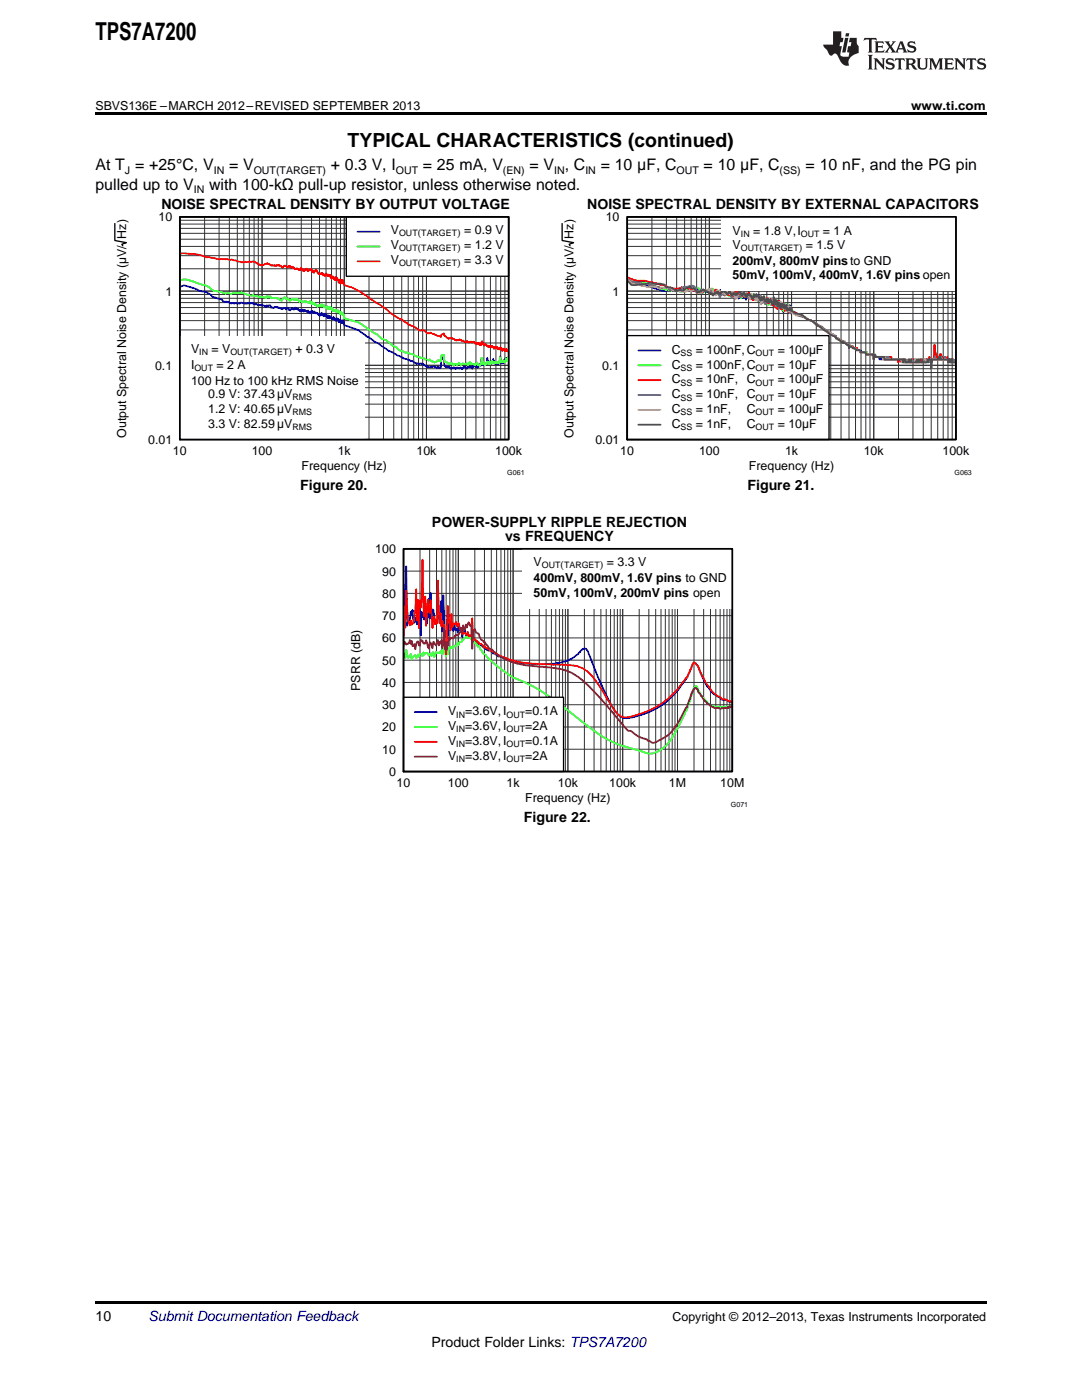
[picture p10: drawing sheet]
<svg xmlns="http://www.w3.org/2000/svg" width="216mm" height="279mm" viewBox="0 0 216 279" stroke-linecap="round" stroke-linejoin="round" font-family="sans-serif">
<path d="M19 259.7h177.8v.5h-177.8z" fill="#000"/>
<path d="M111.5 165.8h.3v.7h-.3z" fill="#fff"/>
<path d="M80.5 109.5h65.6v44.5h-65.6z" fill="none" stroke="#000" stroke-width=".26"/>
<g fill="none" stroke="#333" stroke-width=".2">
<path d="M80.5 109.5h65.6v44.5h-65.6zM80.5 118.4h65.6M80.5 114h65.6M83.8 109.5v44.5M85.7 109.5v44.5M87.1 109.5v44.5M88.2 109.5v44.5M89 109.5v44.5M89.8 109.5v44.5M90.4 109.5v44.5M90.9 109.5v44.5M91.5 109.5v44.5"/>
<path d="M94.7 109.5v44.5M96.7 109.5v44.5M98 109.5v44.5M99.1 109.5v44.5M100 109.5v44.5M100.7 109.5v44.5M101.3 109.5v44.5M101.9 109.5v44.5M102.4 109.5v44.5M105.7 109.5v44.5M107.6 109.5v44.5M109 109.5v44.5"/>
<path d="M110 109.5v44.5M110.9 109.5v44.5M111.6 109.5v44.5M112.3 109.5v44.5M112.8 109.5v44.5M113.3 109.5v44.5M116.6 109.5v44.5M118.5 109.5v44.5M119.9 109.5v44.5M121 109.5v44.5M121.8 109.5v44.5M122.6 109.5v44.5"/>
<path d="M123.2 109.5v44.5M123.8 109.5v44.5M124.3 109.5v44.5M127.5 109.5v44.5M129.5 109.5v44.5M130.8 109.5v44.5M131.9 109.5v44.5M132.8 109.5v44.5M133.5 109.5v44.5M134.1 109.5v44.5M134.7 109.5v44.5M135.2 109.5v44.5"/>
<path d="M138.5 109.5v44.5M140.4 109.5v44.5M141.8 109.5v44.5M142.8 109.5v44.5M143.7 109.5v44.5M144.4 109.5v44.5M145.1 109.5v44.5M145.6 109.5v44.5M80.5 136.2h65.6M80.5 131.8h65.6M80.5 127.3h65.6M80.5 122.9h65.6"/>
<path d="M80.5 149.5h65.6M80.5 145.1h65.6M80.5 140.6h65.6"/>
</g>
<path d="M80.5 116.6l.2 7.6 .4-11.2 .1 11.9 .2-.9 .4-.2 .2-1.7 .1 .7 .2-1.1 .2 2.5 .2 .1 .2-.3 .1-.9 .2 1.5 .2-2.2 .2 2 .2-3 .1 5.4 .2-4.7 .2 1 .2-.5 .2 1.1 .1-3.8 .2 3.5 .2 1 .4-4.9 .1 3.9 .2-5.1 .2 5.2 .2-1.9 .2 .1 .3 2.8 .4-1.1 .2-4 .2 3.9 .1 1.1 .4-4.5 .2 6.1 .2-7.2 .5 12 .5-6.6 .2 .9 .2-.7h.2l.3 1.5 .2-1 .2 .8 .4-.2 .1 .7 .2-1.6 .4 1.4 .2-.7 .1 1.8 .2-.9h.2l.2-.5 .2 1.3 .3-.5 .8 1 .1-.7 .2 .9 .4 .4 .2-.3 .1 .5 .2-.1 .2 .4 .7 .2a2.44 2.44 0 0 0 1.5 1h.1l.6 .7 .2-.2 .5 .4a.54 .54 0 0 0 .7 .3l.7 .4 3.7 1 3.6 .2 2.3-.1 1.3-.2a7.4 7.4 0 0 0 4.9-2.8l.3-.1a.69 .69 0 0 1 .7 .6l2.9 7.1a19.6 19.6 0 0 0 3.4 5.8 4.4 4.4 0 0 0 3.8-.1l2.4-.8 2.3-1.3 1.7-1.4 1.4-1.5a15.2 15.2 0 0 0 3.1-5.4l.1-.1a.72 .72 0 0 1 .8 .5l1.4 3.3 .6 .9 .1 .1a3.8 3.8 0 0 0 2.4 2.1 .71 .71 0 0 0 1.1 .4l.7 .5h.5l.2 .1" fill="none" stroke="#00f" stroke-width=".35"/>
<path d="M80.5 130.8l.2-.4 .2 .9 .2-1.6 .3 1.6 .6-.8 .1 1.1 .2-.4 .6-.5 .1 .6 .4-.7 .2 .4 .2-.5h.1l.4 .5 .2-.8 .2 .4 .1-.3h.4l.4 .6 .1-.5h.2l.2 .5 .2-.7h.2l.2 .9 .3-1.1 .2 .3 .4 .1 .1-.3 .2 .1 .2-.4 .2 .8 .3-1.1 .4 1.5 .2-4 .2 3.6 .1-1.2h.2l.2-.3 .2 .3 .2-.2 .1 .2 .2-.5 .2-.1 .2 .2 .3-.7 .2 .4 .2-.6 .4 .1 .1-.6 .2 .1 .4-.5 .2 .1 .2-.6 .3 .6 .2-.2 .2 .3 .2-.1 .1 1.1 .2-.8 .4 .7 .3 .1 .2 .6 .2-.2 .9 1.6 .5 .3 .2 .4 1.6 1.5 1.8 1.3a26.4 26.4 0 0 0 5.6 3l4 2.5 7.8 6 2.7 1.8 2.9 1.4 3.9 1.2a4.3 4.3 0 0 0 3.5 .3 7.8 7.8 0 0 0 3.9-4.1l.2-.3a49.3 49.3 0 0 0 3.6-8.7l.4-.1 .2 .4a7.3 7.3 0 0 0 2.9 3.6l.7 .3 .2-.1a.47 .47 0 0 1 .7 .1l.2-.1h.7l.5-.2 1.1 .2" fill="none" stroke="#0f0" stroke-width=".35"/>
<path d="M80.5 127l.2-6 .2 4.3 .2-7.5 .3 6.1 .4 .9 .2-1 .1 .9 .4-.4 .4-2.3 .1-4.4 .2 6.2 .2-4.1 .2 5.6 .2-5.4 .1 1.3 .2-1.9 .2-7.6 .2 9.6 .2 1.7 .1-4 .2 5.9 .4-5.3 .2 2.3 .1 .4 .2-2.5 .4 5.5 .2-2.1 .2-.1 .1 1.5 .2-.9 .2 .7 .2-8.6 .3 8.6 .2-2 .2 2.7 .2-1.2 .2 1.2 .1-.4 .4 5.9 .2-1.6 .2-8.1 .5 4.9 .2-3.3 .2 2.7 .1-.8 .2 .2 .4-.5 .2 .9 .3-.7 .7 2.3 .2-.4 .2 .2 .2-.1 .4 .4 .1-.6 .2 .9 .2-.2 .2 .2 .2-.1 .1-3.5 .2 4.4 .2-.4 .4 .5h.1l.2 .4 .2-.1 .2 .3h.3l.4 .3 .2 .5 .2-.4 .1 .4h.2l.7 .4 .2 .3 1.3 .5 .2 .3 2.1 .8 2.7 .7 3.3 .2 5.4 .2a6.4 6.4 0 0 1 6.1 3.5l1.5 2.3a14.4 14.4 0 0 0 3.2 4.4 5.2 5.2 0 0 0 3.6-.3l2.9-1.2 2.9-1.9a20.1 20.1 0 0 0 4.3-5.3l.9-2 .6 .5a1.64 1.64 0 0 1 .7 1.4 14.7 14.7 0 0 0 2.9 4.4l.5 .4 .6 .2a.99 .99 0 0 0 1.1 .5l1.4 .6" fill="none" stroke="#f00" stroke-width=".35"/>
<path d="M80.5 129l.2-.9 .4 .5 .5-.3 .2-.6 .2 .8 .1-.6 .2 1.1 .4-.5 .2 1.1 .3-1.5 .2-.1 .2 .8 .2 .1 .1-1.2 .4 .2 .2 .5h.3l.2-.6 .6 1.6 .1-1.2h.2l.4 1.2 .2-1.3 .5 .7 .4-1.1 .2 1.1 .1-.7 .2 .4 .2-.7 .2 1.5 .3-3.7 .2 3.9 .2 .1 .2-1.4 .2 .7 .1-1.7 .2 .5 .2-.4 .2 .1 .2-.1 .1 .1a1.11 1.11 0 0 1 1.1-.8l.6-1.3 .1 .9 .2-1.4 .2 1.1 .4-1.3 .2 .6 .3-1 .4 .8 .2-.2 .1 4.7 .2-3.5 .4-.4 .2 .6 .5 .2 .2 .6a1.18 1.18 0 0 0 .7 .9l.2 .3h.2l.7 1.1 .5 .5 .2-.2 1.3 1.3 .5 .1 .7 .5 1.8 .8 2.9 .5 6.2 .7a11.9 11.9 0 0 1 6.6 4.2l2.6 2.8 3.4 4.1a2.39 2.39 0 0 0 1.8 1.3 5.9 5.9 0 0 0 3.1 1.6l.1 .3h.4a1.22 1.22 0 0 0 1.8 0 8.8 8.8 0 0 0 4.7-5.1l.9-1.6 1.1-3 .5-.8h.2l.4 .3 .2 .6 .7 .8a3.9 3.9 0 0 0 1.4 1.6 1.81 1.81 0 0 0 1.8 .7l.6 .1 1.2-.2 .2 .1 .2-.2 .2 .1 .1-.2 .4 .1" fill="none" stroke="#8b2500" stroke-width=".35"/>
<path d="M80.5 139.2h31.9v14.8h-31.9z" fill="#fff"/>
<path d="M80.5 139.2h31.9v14.8h-31.9z" fill="none" stroke="#000" stroke-width=".26"/>
<path d="M82.7 142.1h4.5" fill="none" stroke="#00f" stroke-width=".35"/>
<path d="M82.7 145.1h4.5" fill="none" stroke="#0f0" stroke-width=".35"/>
<path d="M82.7 148h4.5" fill="none" stroke="#f00" stroke-width=".35"/>
<path d="M82.7 151h4.5" fill="none" stroke="#8b2500" stroke-width=".35"/>
<path d="M104.3 109.5h41.8v11.9h-41.8z" fill="#fff"/>
<path d="M80.5 109.5h65.6v44.5h-65.6z" fill="none" stroke="#000" stroke-width=".35"/>
<g fill="#fff">
<path d="M66.9 99.6h.3v.7h-.3z"/>
<path d="M156.1 99.6h.4v.7h-.4z"/>
</g>
<path d="M22.9 44.6v3.4l2.3 .4-.9 .3 .2 .4M35.9 43.3h65.6v44.4h-65.6z" fill="none" stroke="#000" stroke-width=".26"/>
<g fill="none" stroke="#333" stroke-width=".2">
<path d="M35.9 43.3h65.6v44.4h-65.6zM35.9 59.5h65.6M35.9 58.8h65.6M35.9 58.1h65.6M35.9 53.6h65.6M35.9 51h65.6M35.9 49.2h65.6M35.9 47.7h65.6M35.9 46.6h65.6M35.9 45.6h65.6M35.9 44.7h65.6M35.9 44h65.6"/>
<path d="M40.8 43.3v44.4M43.7 43.3v44.4M45.8 43.3v44.4M47.4 43.3v44.4M48.7 43.3v44.4M49.8 43.3v44.4M50.7 43.3v44.4M51.5 43.3v44.4M52.3 43.3v44.4M57.2 43.3v44.4M60.1 43.3v44.4M62.2 43.3v44.4"/>
<path d="M63.8 43.3v44.4M65.1 43.3v44.4M66.2 43.3v44.4M67.1 43.3v44.4M67.9 43.3v44.4M68.7 43.3v44.4M73.6 43.3v44.4M76.5 43.3v44.4M78.6 43.3v44.4M80.2 43.3v44.4M81.5 43.3v44.4M82.6 43.3v44.4"/>
<path d="M83.5 43.3v44.4M84.3 43.3v44.4M85.1 43.3v44.4M90 43.3v44.4M92.9 43.3v44.4M95 43.3v44.4M96.6 43.3v44.4M97.9 43.3v44.4M99 43.3v44.4M99.9 43.3v44.4M100.7 43.3v44.4M35.9 78.8h65.6"/>
<path d="M35.9 77.4h65.6M35.9 76.2h65.6M35.9 75.2h65.6M35.9 74.3h65.6M35.9 73.6h65.6M35.9 72.9h65.6M35.9 68.4h65.6M35.9 65.8h65.6M35.9 64h65.6M35.9 62.6h65.6M35.9 61.4h65.6M35.9 60.4h65.6"/>
<path d="M35.9 83.3h65.6M35.9 80.7h65.6"/>
</g>
<path d="M35.9 57.3l.8-.4 1.4 .5 1.7 .7 1.4 .2 .8 .5 .4 .4 1.8 .6a.8 .8 0 0 0 1.1 .4l.4 .1a.63 .63 0 0 0 .8 .2l.2 .1 .2-.1 .9 .1 .3-.2 .6 .2 1.5-.1 1.6 .4h.7l.6 .4 .1-.4 .2 .2 .5-.2 .1 .5h.6a.33 .33 0 0 1 .6-.1h.1l.1 .1 .2-.1 .3 .3 .1-.2 .2 .3 .5-.3 .4 .4 .1-.3 .4-.1 .1 .5 .1-.1 .1 .2 .4-.5a.31 .31 0 0 0 .3 .2 .31 .31 0 0 0 .3-.3l.8 .6v-.2l.2 .3v-.2l.2 .2 .2-.3 .3 .4 .2-.2v.1l.1-.2 .3 .3 .3-.2 .3 .5v-.1l.1 .1 .2-.4 .2 .2v-.2l.1 .1 .1 .2 .1-.1 .1 .1v-.2l.3 .4 .1-.2 .3 .1 .1 .3 .1-.2 .2 .4 .1-.3 .1 .2 .2-.5 .4 .7 .2-.5 .2 .5 .1-.4 .2 .7 .1-.5 .3 .7 .1-.5 .1 .3 .1-.1v.1l.1-.2 .1 .5 .1-.2 .1 .2 .2-.4 .4 .7 .1-.4 .2 .2v-.2l.3 .7 .1-.5 .1 .4 .1-.4 .3 .7 .1-.4 .1 .3v-.5l.3 1 2.9 1 3.2 2.3 .7 .4a21.6 21.6 0 0 0 6 3.3l.2-.1 .3 .3 .2-.1 .9 .6a1.94 1.94 0 0 1 2 .6l.8 .1a1.13 1.13 0 0 1 1.3 0h.3l.4 .1 .1-.1 .1-1.7 .4-.4 .3 1.9 .3 .2 .3-.2 .6 .5 .2-.2 .1 .1 .2-.2 .1 .3 .1-.2 .3 .3 .3-.4a.35 .35 0 0 0 .5 .1h.2l.2 .3 .3-.5 .1 .1 .1-.1 .1 .1 .1-.1 .1 .3 .1-.1 .1 .2 .1-.3 .2-.1 .1 .1 .1-.2 .2 .2v-.2l.3 .5 .1-.5 .2 .1v-.2l.1 .1 .1-.2 .2 .3 .1-.2 .2 .3 .1-.2 .3 .1 .1-.5 .2 .3 .1-.1 .1-1.2 .2-.2v1.4l.1-.1 .1 .1 .2-.5 .2 .4 .1-.3v.2l.1-.1 .1-1.1 .1 .7h.2v.3l.2-.3 .2 .5 .2-.4 .2 .1 .1-.7 .1 .8 .2-.3 .1 .4 .2-.2 .2 .3 .2-.4 .2 .3 .2-1.5 .1 1.2 .2 .1 .1-.4 .1 .5 .1-.5 .1 .4 .1-.6 .1 .2 .1-.3 .1 .2 .1-.2v.1v-.4l.2 .7 .2-.5v.3l.1-.7" fill="none" stroke="#00f" stroke-width=".35"/>
<path d="M35.9 55.9a4.5 4.5 0 0 1 3.4 .6l1 .3a3 3 0 0 1 2.1 1.1l1.8 .4 .8 .3 .7-.1a.55 .55 0 0 0 .8 0h1.1a1.29 1.29 0 0 1 1.3 .2l1 .3 .6-.1 1.2 .3h.3l.9 .2 .2-.1v.2l.2-.4 .2 .2 .5-.1 .2 .3 .8-.1 .6 .2 .6 .4 .2-.4 .3-.3 .3 .3h.1a.65 .65 0 0 1 .7 .4l.4-.3 .3-.1 .4 .3 .4-.2 .4 .5 .3-.2 .3 .3 .6-.2 .1 .2 .1-.2 .5 .4 .2-.4 .1 .2 .1-.2 .1 .5 .1-.2 .1 .3v-.3l.2 .2 .2-.1 .3 .4 .1-.1 .2 .4 .3-.3 .3 .2 .2-.4 .2 .5v-.4l.2 .4 .1-.3 .6 .6 .1-.3 .2 .4 .1-.4v.2l.1-.1v.3l.2-.3 .1 .3 .1-.2 .1 .5 .1-.4 .1 .5 .3-.1 .1 .2 .1-.2 .2 .1v-.2l.2 .6 .2-.5 .2 .5 .1-.2v.2v-.1l.1 .4 .1-.4v.4l.1-.4 .2 .5 .1-.2 .1 .3 .1-.1 .1 .7 .8 .3a9.5 9.5 0 0 1 4.5 2.2l1.2 .7 1 .9a5.4 5.4 0 0 1 2.3 1.5l.4 .1a2.26 2.26 0 0 0 1.5 .9l.5 .3 .3-.1 1.2 .4 .9 .6h.6l.3 .2 .3-.1 .3 .3h.3l.4 .3 .3-.3 .2 .4h.4l.3 .3 .1-.2 .2 .1 .4-.4 .1 .1 .2-.1 .3 .3 .1-1.3 .5-.1 .1 1.4 .6 .1 .4 .4 .2-.2 .2 .2 .1-.2 .2 .4 .1-.2 .1 .1 .2-.2 .3 .1 .1 .2 .4-.5 .2 .4 .1-.1 .1 .2 .4-.4 .5 .2 .2-.2 .2 .3v-.1l.1 .1 .3-.5 .3 .4 .1-.2 .5 .3 .3-.2 .1 .2 .2-.5 .1 .5 .3-.1 .1 .4 .3-.6 .1-1.1 .2 1.3 .2-.4 .3 .6 .1-.4 .2 .2 .1-.5h.1l.2 .5 .1-.5 .3 .5 .1-.6 .1 .3 .1-.3 .2 .4 .1-.3 .3 .4 .1-.4v.2l.2-.2 .1 .3v-.3l.2 .2v-.2l.2 .2v-.2l.1 .2 .1-1.1 .1 .9 .1-.2 .1 .2 .1-.2 .2 .3 .1-.3v.2l.2-.2 .1 .3 .1-.6 .1 .3 .2-.5 .1 .6 .2-.9" fill="none" stroke="#0f0" stroke-width=".35"/>
<path d="M35.9 50.6a11 11 0 0 1 5.3 .8l3.3 .3a10.9 10.9 0 0 1 3.8 .7l1.1-.1a2.64 2.64 0 0 1 2.4 .5l.2 .1h.5l.3-.2a1.08 1.08 0 0 1 1.3 .3l.6-.1 .2 .2 .4-.2a.69 .69 0 0 1 .9 .4l.3 .1 .2-.4 .5 .4 .4-.3h.3l.1 .3 .6-.1 .4 .4 .3-.2 .5 .4 .3-.4 .4 .6 .3-.1 .3-.4 .1 .2v-.2l.2 .4v-.1l.1 .2 .1-.2h.2l.3-.2 .2 .6 .1-.2v.2l.1-.3 .1 .4 .2-.4h.3v-.1l.4 .7 .1-.2 .2 .3 .3-.2 .1 .2 .1-.2 .2 .4h.2l.1 .1 .2-.4 .4 .5 .2-.3 .2 .4 .1-.3 .2 .1 .1 .7 .2-.6 .3 .7 .1-.3 .1 .4 .1-.6 .1 .5 .1-.4 .1 .4h.2l.1 .6 .2-.6 .1 .8 .1-.4 .1 .3 .1-.6 .1 .3v-.3v.3l.1-.3 .3 1a17.2 17.2 0 0 1 6.1 3.4l2 1.2a13.6 13.6 0 0 0 3.6 2.5l1.3 .8 .8 .3 1.3 .9 .6-.1 1 .7a1.28 1.28 0 0 1 1.2 .1l1.4 .6v-.5l.6-.3 .2 .6 .1-.1 .6 .6 .6-.2 .5 .3a.42 .42 0 0 0 .7 .1l.1 .1 .4-.2 .3 .3h.4a.44 .44 0 0 0 .8 .1l.2 .2 .5-.1 .1 .2 .1-.2 .1 .2 .2-.1 .1-.1 .3 .4 .5-.2 .2 .4 .1-.3 .2 .4 .3-.8 .1 .5h.2l.1 .3 .4-.2 .3 .4 .1 .1v-.2l.2 .3 .1-.3 .1 .3 .1-.3 .2 .2 .1-.2 .2 .3 .1-.1 .1 .4 .1-.4 .2 .3 .2-.3 .2 .4h.2l.1 .2 .2-.5 .2 .4 .1-.3 .1 .6 .1-.4 .2 .2v-.2l.2 .5 .2-.3v.2l.1-.4 .1 .4h.1v-.2l.1 .3 .1-.2 .1 .4" fill="none" stroke="#f00" stroke-width=".35"/>
<path d="M69.1 43.3h32.4v11.8h-32.4z" fill="#fff"/>
<path d="M69.1 43.3h32.4v11.8h-32.4z" fill="none" stroke="#000" stroke-width=".26"/>
<path d="M71.3 46.2h4.5" fill="none" stroke="#00f" stroke-width=".35"/>
<path d="M71.3 49.2h4.5" fill="none" stroke="#0f0" stroke-width=".35"/>
<path d="M71.3 52.2h4.5" fill="none" stroke="#f00" stroke-width=".35"/>
<path d="M35.9 67h36.8v20.7h-36.8z" fill="#fff"/>
<path d="M35.9 43.3h65.6v44.4h-65.6z" fill="none" stroke="#000" stroke-width=".35"/>
<path d="M112.2 44.6v3.4l2.3 .4-.9 .3 .1 .4M125.1 43.3h65.6v44.4h-65.6z" fill="none" stroke="#000" stroke-width=".26"/>
<g fill="none" stroke="#333" stroke-width=".2">
<path d="M125.1 43.3h65.6v44.4h-65.6zM125.1 59.5h65.6M125.1 58.8h65.6M125.1 58.1h65.6M125.1 53.6h65.6M125.1 51h65.6M125.1 49.2h65.6M125.1 47.7h65.6M125.1 46.6h65.6M125.1 45.6h65.6M125.1 44.7h65.6M125.1 44h65.6"/>
<path d="M130.1 43.3v44.4M133 43.3v44.4M135 43.3v44.4M136.6 43.3v44.4M137.9 43.3v44.4M139 43.3v44.4M140 43.3v44.4M140.8 43.3v44.4M141.5 43.3v44.4M146.5 43.3v44.4M149.4 43.3v44.4M151.4 43.3v44.4"/>
<path d="M153 43.3v44.4M154.3 43.3v44.4M155.4 43.3v44.4M156.4 43.3v44.4M157.2 43.3v44.4M157.9 43.3v44.4M162.9 43.3v44.4M165.8 43.3v44.4M167.8 43.3v44.4M169.4 43.3v44.4M170.7 43.3v44.4M171.8 43.3v44.4"/>
<path d="M172.8 43.3v44.4M173.6 43.3v44.4M174.3 43.3v44.4M179.3 43.3v44.4M182.2 43.3v44.4M184.2 43.3v44.4M185.8 43.3v44.4M187.1 43.3v44.4M188.2 43.3v44.4M189.2 43.3v44.4M190 43.3v44.4M125.1 78.8h65.6"/>
<path d="M125.1 77.4h65.6M125.1 76.2h65.6M125.1 75.2h65.6M125.1 74.3h65.6M125.1 73.6h65.6M125.1 72.9h65.6M125.1 68.4h65.6M125.1 65.8h65.6M125.1 64h65.6M125.1 62.6h65.6M125.1 61.4h65.6M125.1 60.4h65.6"/>
<path d="M125.1 83.3h65.6M125.1 80.7h65.6"/>
</g>
<path d="M125.1 55.7l.9 .8h1.4l1.2 .3 1 .5h.4l.5 .2 1.1 .3a1.85 1.85 0 0 0 1.9 0l.3 .2 .5-.1 .4 .3 .3-.4 .2 .2a1.11 1.11 0 0 0 1.4-.2l.3-.1 .2 .2 .3-.2h1l.4-.2 .5 .3h.3l.1 .3 .4 .3 .2-.2 .1 .2 .3-.2 .1-.2 .6 .5 .1-.2v.3l.2-.5 .1 .1 .1-.1 .3 .1 .1-.1 .3 .5h.2l.1-.2h.4l.5-.6 .8 1.2 .2-.3 .1 .2 .2-.4 .1 .3 .1-.2 .2 .2 .2-.3 .2 .3 .2-.6 .4 .9 .4-.7 .4 1.2 .5-.5 .1 .4 .2-.3 .1 .3 .2-.7 .1-.1v.2l.1-.2 .2 1.2 .4-1.1 .3 .4 .3-.5 .3 .9 .3-1 .1 .8 .2-.4 .3 .7 .2-.4 .1 .3v-.2l.1 .4 .3-.7 .2 1 .1-.6 .1 .4 .1-.2v.3l.1-.3 .1 .4 .1-.2 .1 .3v-.3l.1 .3 .1-.3 .1 .4 .1-.4 .2 .8v-.3l.1 .3 .3-.8v.3l.2-.4 .2 1.1 .2-.9 .1 .6 .2-.6 .1 .3v-.3l.1 .6 .2-.6 .1 1 .1-.5 .1 .4 .1-.4 .2 .7 .2-.9v.3l.1-.3 .1 1.3 .1-.7 .1 .6 .1-.6 .1 1.4 .2-1 .1 .3 .1-.4v.5l.1-.6 .2 .7v-.6l.2 .2v-.3l.3 1.3 .1-1.5 .1 1.4 .1-.4 .1 .7v-.5v.2v-.1l.9 .6 1.4 .4 1.7 .8 .9 .8 1.6 .8 1.3 1.2a2.39 2.39 0 0 1 1.6 1h.2l.3 .3h.4l.8 .7h.4v.7l.1-.4h.4l.3 .4h.4l.2 .4h.9l.2 .4h.8l.1 .4h1.4l.1 1 .2-.5h.9l.1 .5 .1-.5 .1 .5h.2l.1-.5 .2 .5 .2-.5v.5l.1-.5v.5h3.7v.6h1.7v-.6v.6l.1-.6v.6h1.7v-.6l.1 .6h.4v-.6l.1 .6h.5v-.6h.2l.1 .6v-.6l.1 .6v-.6l.1 .6v-.6h.5v1.9v-1.9h1.6v-.5h.2l.1 .5h2v.6h.1v-.6v.6l.1-.6v.6v-.6v.6v-.6l.1 .6h.2l.1-.6v.6h.4v.6" fill="none" stroke="#00f" stroke-width=".35"/>
<path d="M125.1 55.5l.9 .7 .7-.1 1.9 .2 1 .5 2 .6 .4 .3h.6l.3 .2 .3-.1 .8 .2 .3-.2 .4 .2 .3-.2 .2 .2h.4v.2l.8-.2 .1 .2 .1-.4 .3 .2v-.2l.8 .2 .1-.3h.3l.3-.2 .1 .2a.66 .66 0 0 1 1.1-.1l.1 .4h.2a.44 .44 0 0 0 .4 .4 .44 .44 0 0 0 .4-.3l.7-.1 .1-.2v.8l.1-.8 .3-.2 .3 .3 .1-.2 .3 .7 .2 .1 .1-.1h.1l.3 .3 .2-.3 .2 .2 .2-.3 .5 .1 .2 .4 .1-.1 .2 .1 .2-.2 .4 .5 .3-.3 .3-.4 .1 .2 .1-.2 .1 .5 .1-.3 .3 .6v.1l.1-.4 .3 .6 .4-.8 .3 .8 .2-.4v.2l.3-.4 .2 .2 .2-.1v.3l.1-.5 .2 .2 .1-.4 .4 1.1 .4-.8 .1 .5 .2-.6v.3l.1-.4 .1 .8 .1-.3 .1 .3 .1-.4 .2 .5 .2-.3 .2 .3 .1-.5 .1-.1v.1l.1-.1 .2 1 .1-.2 .1 .3 .1-.6v.4l.1-.1 .1 .4 .2-.6h.1l.1 .3v-.3l.1 .4 .1-.5v.8v-.8v.4l.1-.4 .3 1.4 .2-1.3 .1 .3 .1-.3 .1 .9 .1-.4 .1 .4 .2-.6v.4v-.2l.2 .4 .1-.6 .1 1.4 .2-1.1 .1 .7 .1-.5 .2 .9 .1-1 .1 .8 .1-.5v.4l.1-.3v.3l.1-.3v.5l.2-.3v.5l.2-.4v.2v-.1l.1 1.1 .2-1.2 .1 .9 .2-1.2 .3 1.1v-.5v.5l.1-.5v.3v-.6l.1 .7 .1-.3 .1 1 .1-1.2 .1 1 .1-.5 .1 .7v-.7v.1a4.8 4.8 0 0 0 2.3 1.2l.6 .5 1.1 .5 1.4 1 1.1 .6 .4 .5h.3l1.2 .7v.2h.5a.98 .98 0 0 0 .7 .8l.3 .3h.4v.3h.4l.4 .4h.4v.7l.1-.4h.7v.4h.4l.2 .4h.8v.4h1.4v.4h1.3v1l.2-.5h2l.2 .5h3.1l.1 .6v-.6h.4l.1 .6v-.6v.6v-.6l.2 .6h2.9l.1-.6h.3v.6h.1v-.6l.2 .6v-.6v.6v-.6h.3v.6h.4v-.6h.1v.6v-.6h.8v1.9v-1.9h1.7v-1h.1l.1 1h1.5v.6v-.6v.6v-.6h.3v.6v-.6h.3v.6v-.6v.6h.2v-.6v.6h.7v.6" fill="none" stroke="#0f0" stroke-width=".35"/>
<path d="M125.1 55.3a5.6 5.6 0 0 0 3.5 .7l2.3 .5 .7 .3 1 .1 .9 .5h.5l.7 .2v.1l1.3-.2v-.2l.4 .2 .1-.1 .1 .4 .3-.5 .3 .3 .2-.1 .4 .3h.6v.2l.4-.2 .1 .3 1 .1 .2 .2 .2-.3 .1 .1 .9-.3 .2 .1v.6l.1-.5 .2 .3 .1-.2 .4 .4 .6-.8 .4 .3 .3 .6 .2-.3 .1 .2 .2-.2v.2l.1-.3 .5-.1 .1-.1 .5 .8 .1-.2 .3 .2 .1-.3 .3 .6 .1-.4 .1 .3 .2-.1 .3-.9 .2 .3 .1-.2 .2 .4 .1-.2 .1 .2 .1 .2 .2-.2 .1 .3 .1-.2 .5 .5 .1-.4 .1 .5 .1-.3 .2 .1 .1-.6v.4l.1-.2v.1v-.1l.1 .1 .2-.4 .3 1v-.3l.4 .8 .1-.3v.2l.3-1 .3 .7 .1-.4 .3 .8 .3-.8 .1 .5v-.3l.2 .2v-.3l.3 .9 .1-.9 .4 1.1 .2-.8 .1 .8v-.3l.2 .5 .2-.7 .1 .7 .4-.8v.3v-.2l.1 .3 .1-.2 .1 1.1 .2-1.2 .3 1.5 .1-.2v.3l.1-.8 .2 1.1 .1-.6v.2l.3-1.3 .1 1.1 .2-.7v.1l.2 1.3 .1-1 .2 .5 .1-.8 .2 1.6 .1-.8 .1 .4v-.4v.3l.2-.6 .1 .8 .1-.6v.2l.1-.1v.9l.2-.8v.4l.1-.4 .1 .7v-.4l.1 .4 .1-.6v.6l4 1.9 3.8 2.8h.6v.2l.5 .3v.2h.5l.2 .3h.3l.8 .6h.4v.4h.4v.7l.1-.4h.7l.3 .4h.6v.4h.5v.4h1.2l.2 .4h1l.3 .5v.5l.2-.5h1.8l.1 .5v-.5l.1 .5h.8v-.5h.5l.2 .5h1.2v.6l.2-.6h.4l.1 .6v-.6l.1 .6v-.6h.2v.6l.1-.6 .1 .6h1.6v-.6h.2v.6h.1v-.6h.4v.6h.8v-.6h.2v.6h.5v-.6l.1 .6h.4v-.6l.1 .6v-.6v.6l.1-.6 .1 .6v-.6h.4v-.5h.1v.5h.3v1.9v-1.9h.5l.2-2.9 .1 1.5 .2 .9h.3v.5l.1-.5h.3v-.5l.1 .5v-.5l.1 .5 .1-.5v.5v-.5l.1 1h.2v-.5v.5h.9v-.5v.5h.5v.6h.1v-.6h.2v.6v-.6v.6l.2-.6 .1 .6v-.6v.6h.6v.6" fill="none" stroke="#f00" stroke-width=".35"/>
<path d="M125.1 55.6l.9 .6 1.4 .4 2.6 .3 .5 .3 1.5 .3 .6-.1a.89 .89 0 0 1 1.2 .6l.2-.3 .3 .3h1.3l.4-.2v-.4l.5-.2 .1 .6 .3-.6v.1h.5l.1-.3h.6v.1h.4l.9 1.1 .5-.2 .1-.2 .2 .2 .3-.2 .2 .2v.2h.2l.1-.1 .1 .1 .1-.4 .2 .3 .1-.3v.8l.2-.8 .2 .2 .2 .3v-.2l.3 .6 .5-.5 .1 .5 .2-.2 .2 .3 .1 .6 .6-.8 .1 .2 .1-.2 .4 .3 .1-.3h.3l.1-.2 .1 .1 .2-.2 .1 .2 .1-.2 .2 .9 .1 .1v-.2l.1 .4 .3-1.5 .5 1.5 .2-.5 .1 .4v-.2l.1 .2v-.2l.1 .2 .3-.5 .1 .4 .4-1 .3 .8 .1-.5v.4l.2-.2 .1 .6 .1-.5 .1 .2 .1-.3 .3 .8 .2-.8v.3l.1-.4 .2 .7v-.4l.2 .5 .2-.4 .2 .8 .3-.9 .2 1 .2-.5 .1 .5 .3-1.2 .2 1.8 .2-.2v-1l.1 .5 .1-.3 .1 .5v-.4l.2 .9 .1-.2v.3l.3-.9v.5l.2-.8v.3l.2-.2 .1 .5 .1-.3 .2 .5 .3-.8 .1 1.2 .1-.6 .1 .5 .2-.5 .3 1.1 .2-1.3 .1 1.1 .1-.3v.3l.1-.2v.8l.1-.9 .2 .7v-.5l.1 .5 .2-.9v.9l.2-.6v.7l.3-1v1l.1 .1v-.5l.1 .7 .2-.6v.5l.1-.6v.4v-.6l.3 1 .1-.4 .1 .3 .1-.5 .1 1.3 .1-1.2 .1 .7v-.2l.9 .8h.7l1.9 1.1 1.4 .7 1.3 .7 1.6 1.3 .6 .3v.2h.5v.3l.3 .2h.2l.2 .3 .7 .3h.4v.3h.4l.4 .4v.7l.1-.4h.4l.3 .4h.4l.2 .4h.8v.4h1.1l.1 .4h1.5v1l.2-1v.5h2.2v.5h.1l.1-.5h.3v.5h.1v-.5h.1v.5h2.5l.1 .6h.2v-.6h.5v.6h1.2v-.6v.6l.1-.6h.2v.6h2.1v-.6v.6v-.6h.2v.6h.4l.1-.6h.2l.1 .6v-.6h.5v1.9v-1.9h.7v-.5v.5h.8v-.5l.1 .5v-.5v.5v-.5l.1 .5v-.5l.1 .5 .1-.5h.2v.5v-.5v.5h.6l.1-.5v.5v-.5v.5h.9v.6v-.6h.1v.6h.2v-.6v.6v-.6v.6l.1-.6h.2v.6h.2v-.6v.6h.4v.6" fill="none" stroke="#9400d3" stroke-width=".35"/>
<path d="M125.1 55.7l.9 .8 .7 .2h.7l.6 .4 .6-.1 .5 .3 .9-.2 .9 .2 .7 .3 .4-.3 .6 .2v-.2l.3 .1a1.26 1.26 0 0 1 1.4 .6l.4-.1 .3 .3 .2-.2 .8 .1 .4 .2v-.1h.1l.1-.4 .3 .5v-.2h.3l.3-.3h.2l.1 .4 .6-.4 .5 .6 .3 .2 .1-.3a.81 .81 0 0 0 1.2-.4l.3 .1 .1-.2 .2 .2 .1-.2h.3v.8l.1-.8 .5-.3 .2 1 .2-.1 .3 .6 .2-.3 .1-.9 .1 .2h.4l.3 .6v-.2l.2-.1 .1 .2 .2-.2v.3l.3 .2 .4-.6 .3 .4 .1-.1 .2 .2 .4-.7 .2 .2 .4 1.5 .2-.4 .1 .2 .1-.1 .2-.6 .4-.6 .1 .5 .1-.3 .1 .2 .1 .4v-.5l.4 .6 .1-.3 .2 .1 .1-.2 .1 .3 .1 .1v-.2l.1 .2 .2-.4v.2v-.1l.3 1 .1-1.2 .3 1.1 .2-.7v-.2l.1 .2 .1-.4 .3 1.4 .2-.3 .1 .2 .2-.8 .3 .4 .1-.3 .2 1.6 .2-1.2 .1 .4 .1-.7v.4l.2-.3v.5l.1-.5v.3l.1-.3 .2 .6 .1-.3v.6v-.6l.1 .5 .2-.7 .1 .5 .1-.3 .1 .3 .1 .9 .2-.9v.5l.1-.1 .1-.7 .2 .7 .2-.7 .2 1.4 .1-1.3 .1 .7v-.3l.1 .4v-.4l.2 .8 .2-.8v.6v-.3l.1 .3 .1-.4v.2l.1-.4 .1 .9 .2-.7 .1 1 .1-.3v.3l.1-.4v.3l.1-.4v.3v-.3l.2 .2v-.4l.1 .9v-.1v.2l.1-.5 .2 1 .2-.9 .1 1 .2-1.1 .1 1 .2-.9 .1 1 .9 .7 1.4 .1 1.2 .7 .5 .2 1.4 .8 1.8 1.5h.3l.9 .5v.2l.5 .3 .5 .5h.5l1.2 1h.4v.7l.1-.7 .4 .3h.3v.4h.6l.3 .4h.5v.4h1.2l.2 .4a.94 .94 0 0 1 1.3 1l.2-.5h1.6l.1 .5 .1-.5h.1l.1 .5v-.5l.2 .5h3.1l.1 .6 .1-.6 .1 .6h.8v-.6v.6l.1-.6h.4v.6h.2l.1-.6v.6h.8l.1-.6v.6h1.5v-.6l.1 .6v-.6h.6l.1 .6v-.6l.1 .6v-.6v.6v-.6h.8v1.9v-1.9h1.6l.1-.5h.1l.1 .5h1.6v.6v-.6h.3v.6l.1-.6v.6h.1v-.6v.6h.9v.6" fill="none" stroke="#ffd700" stroke-width=".35"/>
<path d="M125.1 55.9l.9 1h.7l2.4-.3a2.05 2.05 0 0 1 1.8 .1 2.56 2.56 0 0 1 1.7 .1l.3 .5 .9 .1 1.2 .7 .6-.2v-.2l.8 .3v-.2h.1l.6-.4h.4l.2-.2 .1 .3h.6l.3 .2 .4 .7 .8-.4 .1 .2 .3-.5 .2 .3 .2-.1 .2 .3h.3l.2 .1 .1 .3 .2-.2 .2 .2h.2l.1 .3 .1 .1 .2-.4h.1l.2-.2 .1 .2 .2-.4h.1l.1 .4h.5l.3-.5 .1 .2 .3-.2 .5 .6 .6-.5 .5 .8 .2-.5 .2 .3 .1-.2 .2 .2h.1l.1-.2 .2 .2v-.4l.1 .1 .1-.3v.2h.1l.1-.2 .5 .7 .3-.5 .1 .2v-.2l.3 .9 .3-.4v.2l.1-.5v.3l.1-.3 .2 .3 .1-.1 .4 .5v-.2l.2 .6 .2-.9 .1 .4 .1-.3 .1 .3 .3-.5 .1 .4v-.2l.1 .3 .1-.2 .2 .5v-.3l.2 .7 .3-.6v.6l.1-.2 .1 .2 .2-.8 .2 1 .1-.2 .1 .2 .1-.3 .1 .2v-.3l.1 .6 .2-.7 .1 .7 .1-.3 .1 .2v-.4l.1 .2 .1-.2 .3 .9 .3-1.4 .2 1.6 .1-1 .3 .8v-.8l.2 1.3 .2-.8 .1 .4v-.3l.1 .7v-.3l.1 .6 .1-.8 .2 .6 .1-.6 .1 .7 .1-.6 .2 .6v-.5l.1 .6v-.1l.1 .1v-.4l.1 .4 .1-.6 .1 .9v-.2l.1 .2v-.2l.1 .3 .1-.3v.2v-.2l.1 .2 .1-.2 .1 .2v-.3l.2 .4 .1-.5v.7l.9 .5 1.4 .4 .6 .5 1.6 .8 3.3 2.5 1.1 .5v.2l.7 .3 .3 .3h.4v.3h.4l.4 .4h.4v.7l.1-.4h.4l.3 .4h.4l.2 .4h.8l.1 .4h1l.1 .4h1.4l.1 1 .2-.5h.1v-.5l.2 .5h1.6l.1 .5h3.6l.1 .6h.2v-.6h.3v.6h.5l.1-.6h.1l.1 .6v-.6l.1 .6h.1v-.6l.1 .6h1.1v-.6v.6l.1-.6v.6h.2v-.6l.1 .6v-.6l.2 .6h.5l.1-.6v.6h1l.1-.6v.6l.1-.6h.5v1.9v-1.9l.2 .6v-.6h1.3v-.5l.1 .5h.1l.1-.5h.1v.5h1.5v.6v-.6v.6h.1v-.6l.1 .6v-.6v.6l.1-.6h.1v.6h.2v-.6v.6v-.6l.1 .6v-.6v.6h.8v.6" fill="none" stroke="#4d4d4d" stroke-width=".35"/>
<path d="M125.1 67h40.3v20.7h-40.3z" fill="#fff"/>
<path d="M125.1 67h40.3v20.7h-40.3z" fill="none" stroke="#000" stroke-width=".26"/>
<path d="M127.4 69.9h4.4" fill="none" stroke="#00f" stroke-width=".35"/>
<path d="M127.4 72.9h4.4" fill="none" stroke="#0f0" stroke-width=".35"/>
<path d="M127.4 75.9h4.4" fill="none" stroke="#f00" stroke-width=".35"/>
<path d="M127.4 78.8h4.4" fill="none" stroke="#9400d3" stroke-width=".35"/>
<path d="M127.4 81.8h4.4" fill="none" stroke="#ffd700" stroke-width=".35"/>
<path d="M127.4 84.8h4.4" fill="none" stroke="#4d4d4d" stroke-width=".35"/>
<path d="M144 43.3h46.7v14.8h-46.7z" fill="#fff"/>
<path d="M125.1 43.3h65.6v44.4h-65.6z" fill="none" stroke="#000" stroke-width=".35"/>
<path d="M19 22.5h177.8v.5h-177.8z" fill="#000"/>
<g fill="#231f20">
<path d="M172.5 7.6l-.1 .5 .4-.2h.6v.1v2.1l-.2 .4h.9l-.2-.4v-2.1l.1-.1h.5l.5 .2-.2-.5zM174.5 8.3l.2 .3v1.5l-.2 .4h1.8l.2-.6a1.04 1.04 0 0 1-1.3 .2v-.7h.6l.3 .2v-.6l-.3 .2h-.6v-.6l.8-.1 .4 .3-.2-.5zM176.5 8.3l.9 1.1-.9 1.1h.8l-.2-.2 .4-.7 .5 .7-.2 .2h1.5l-.2-.2 .2-.4h.9l.1 .4-.2 .2h1l-.3-.3-.7-1.9h-.5l-.9 2-.8-1 .9-1h-.8l.1 .3-.4 .5-.3-.6 .1-.2zM179.7 8.6l.4 1h-.7zM181.3 8.4a.63 .63 0 0 0-.2 .7 .63 .63 0 0 0 .6 .4l.6 .2 .1 .2a.75 .75 0 0 1-.7 .4 .75 .75 0 0 1-.6-.5l.1 .7 .1-.1a1.11 1.11 0 0 0 1.5-.6 1.13 1.13 0 0 0-1.2-.8l-.1-.4a1.04 1.04 0 0 1 1.2 .2l-.2-.5-.2 .1-.4-.2zM173.2 10.9l.2 .4v2.2l-.2 .4h1l-.3-.4v-2.2l.3-.4zM174.3 11.6l.3 .4v1.5l-.3 .4h.8l-.2-.4v-1.3l1.5 1.7v-1.9l.2-.4h-.7l.2 .4v.9l-1.1-1.3zM177 11.8a.62 .62 0 0 0-.2 .7 .62 .62 0 0 0 .6 .4l.6 .1 .1 .3a.76 .76 0 0 1-.7 .3 .76 .76 0 0 1-.7-.4l.2 .7 .1-.1a1.11 1.11 0 0 0 1.5-.6 1.13 1.13 0 0 0-1.2-.8l-.1-.4a1.04 1.04 0 0 1 1.2 .2l-.2-.6-.2 .1-.5-.1zM178.7 11.6l-.2 .6a.61 .61 0 0 1 .8-.3v1.6l-.2 .4h.9l-.2-.4v-1.6a.63 .63 0 0 1 .7 .3l-.1-.6zM180.6 11.6l.3 .4v1.5l-.3 .4h1l-.2-.2-.1-.8 .6 .2a.76 .76 0 0 0 1.2 .7l-1-1a.58 .58 0 0 0 .6-.5 .58 .58 0 0 0-.5-.6zM181.4 11.9h.1a.45 .45 0 0 1 .5 .1 .45 .45 0 0 1 .1 .5l-.8 .2zM182.9 11.6l.2 .2a2.17 2.17 0 0 0 .3 1.9 .99 .99 0 0 0 1.6-.6v-1.1l.2-.4h-.7l.2 .2a1.92 1.92 0 0 1-.2 1.8 .6 .6 0 0 1-.9-.5v-1.1l.2-.4zM185.4 11.6l.2 .4v1.5l-.2 .4h.7l-.2-.4v-1.4l.8 1.8 .8-1.8v1.4l-.2 .4h.9l-.2-.4v-1.5l.2-.4h-.8l-.6 1.5-.6-1.5zM188.4 11.6l.2 .4v1.5l-.2 .4h1.8l.1-.6a1.04 1.04 0 0 1-1.2 .1v-.6h.5l.4 .2v-.6l-.4 .2h-.5v-.7h.8l.3 .3-.1-.6zM190.5 11.6l.2 .4v1.5l-.2 .4h.7l-.2-.4v-1.3l1.5 1.7v-1.9l.2-.4h-.7l.2 .4v.9l-1.1-1.3zM192.9 11.6l-.1 .6a.61 .61 0 0 1 .7-.3l.1 1.6-.3 .4h1l-.3-.4 .1-1.6a.63 .63 0 0 1 .7 .3l-.1-.6zM195.2 11.8a.62 .62 0 0 0-.2 .7 .62 .62 0 0 0 .6 .4l.6 .1 .1 .3a.76 .76 0 0 1-.7 .3 .76 .76 0 0 1-.6-.4l.1 .7 .1-.1a1.11 1.11 0 0 0 1.6-.6 1.13 1.13 0 0 0-1.3-.8l-.1-.4a1.04 1.04 0 0 1 1.2 .2l-.1-.6-.2 .1-.5-.1z"/>
<path d="M166.2 6.3v2.6h-1.9v.4l.8 .9a.91 .91 0 0 0 1 .8 .56 .56 0 0 1 .5-.3 .56 .56 0 0 1 .5 .3l.4 .8a1.53 1.53 0 0 0 1.9 1.2 1.54 1.54 0 0 1 1-2.1l.9-.3v-1.4a1.52 1.52 0 0 1-.4-1.6h-1.3l-.2 .8h.5l-.2 .8h-.5l-.1 1v.2l.4 .1-.2 .8a1.93 1.93 0 0 1-1.6-.3l.3-1.8h-.5l.2-.8h.4l.2-.8h-.4v-1.3zM168.6 7.6l-.6 2.9h.7l.6-2.9zM168.8 6.6l-.1 .7h.6l.2-.7z"/>
</g>
<text font-size="4.9" x="19" y="7.9">TPS7A7200</text>
<text font-size="3.9" x="69.4" y="29.3">TYPICAL CHARACTERISTICS (continued)</text>
<g font-size="3.2">
<text x="19" y="34">At T = +25°C, V</text>
<text x="45.7" y="34">= V</text>
<text x="66" y="34">+ 0.3 V, I</text>
<text x="84.4" y="34">= 25 mA, V</text>
<text x="105.7" y="34">= V , C</text>
<text x="119.9" y="34">= 10 μF, C</text>
<text x="140.4" y="34">= 10 μF, C</text>
<text x="160.8" y="34">= 10 nF, and the PG pin</text>
<text x="19" y="37.9">pulled up to V</text>
<text x="41.7" y="37.9">with 100-kΩ pull-up resistor, unless otherwise noted.</text>
</g>
<g font-size="2.8">
<text x="32.2" y="41.6">NOISE SPECTRAL DENSITY BY OUTPUT VOLTAGE</text>
<text x="117.2" y="41.6">NOISE SPECTRAL DENSITY BY EXTERNAL CAPACITORS</text>
<text x="59.9" y="97.8">Figure 20.</text>
<text x="149.2" y="97.8">Figure 21.</text>
<text x="86.2" y="105.2">POWER-SUPPLY RIPPLE REJECTION</text>
<text x="100.8" y="107.9">vs FREQUENCY</text>
<text x="104.5" y="164">Figure 22.</text>
<text x="19" y="263.6">10</text>
<text x="86.1" y="268.9">Product Folder Links: TPS7A7200</text>
</g>
<text font-size="2.8" fill="#0000c8" x="29.6" y="263.6">Submit Documentation Feedback</text>
<g font-size="2.5">
<text x="19" y="21.9">SBVS136E –MARCH 2012–REVISED SEPTEMBER 2013</text>
<text x="181.8" y="21.9">www.ti.com</text>
<text x="31.6" y="44.2">10</text>
<text x="78" y="46.7">V</text>
<text x="92.6" y="46.7">= 0.9 V</text>
<text x="120.9" y="44.2">10</text>
<text x="146.2" y="46.9">V</text>
<text x="150.3" y="46.9">= 1.8 V, I</text>
<text x="164.2" y="46.9">= 1 A</text>
<text x="78" y="49.7">V</text>
<text x="78" y="52.6">V</text>
<text x="92.6" y="49.7">= 1.2 V</text>
<text x="92.6" y="52.6">= 3.3 V</text>
<text x="146.2" y="49.7">V</text>
<text x="146.2" y="52.8">200mV, 800mV pins</text>
<text x="160.8" y="49.7">= 1.5 V</text>
<text x="169.6" y="52.8">to GND</text>
<text x="33" y="59">1</text>
<text x="122.2" y="59">1</text>
<text x="146.2" y="55.8">50mV, 100mV, 400mV, 1.6V pins open</text>
<text x="38.1" y="70.4">V</text>
<text x="42.2" y="70.4">= V</text>
<text x="59" y="70.4">+ 0.3 V</text>
<text x="134" y="70.6">C</text>
<text x="138.9" y="70.6">= 100nF, C</text>
<text x="155.2" y="70.6">= 100µF</text>
<text x="30.9" y="73.8">0.1</text>
<text x="38.1" y="73.5">I</text>
<text x="38.1" y="76.8">100 Hz to 100 kHz RMS Noise</text>
<text x="43.2" y="73.5">= 2 A</text>
<text x="120.2" y="73.8">0.1</text>
<text x="134" y="73.6">C</text>
<text x="134" y="76.5">C</text>
<text x="138.9" y="73.6">= 100nF, C</text>
<text x="138.9" y="76.5">= 10nF, C</text>
<text x="155.2" y="73.6">= 10µF</text>
<text x="155.2" y="76.5">= 100µF</text>
<text x="41.5" y="79.5">0.9 V: 37.43 µV</text>
<text x="41.5" y="82.4">1.2 V: 40.65 µV</text>
<text x="134" y="79.5">C</text>
<text x="134" y="82.4">C</text>
<text x="138.9" y="79.5">= 10nF, C</text>
<text x="138.9" y="82.4">= 1nF,</text>
<text x="149" y="82.4">C</text>
<text x="155.2" y="79.5">= 10µF</text>
<text x="155.2" y="82.4">= 100µF</text>
<text x="25.2" y="87.3" transform="rotate(-90 25.2 87.3)">Output Spectral Noise Density (µV/ Hz)</text>
<text x="29.6" y="88.6">0.01</text>
<text x="41.5" y="85.4">3.3 V: 82.59 µV</text>
<text x="114.5" y="87.3" transform="rotate(-90 114.5 87.3)">Output Spectral Noise Density (µV/ Hz)</text>
<text x="118.8" y="88.6">0.01</text>
<text x="134" y="85.4">C</text>
<text x="138.9" y="85.4">= 1nF,</text>
<text x="149" y="85.4">C</text>
<text x="155.2" y="85.4">= 10µF</text>
<text x="34.5" y="90.8">10</text>
<text x="50.2" y="90.8">100</text>
<text x="60.2" y="93.8">Frequency (Hz)</text>
<text x="67.4" y="90.8">1k</text>
<text x="83.1" y="90.8">10k</text>
<text x="98.8" y="90.8">100k</text>
<text x="123.8" y="90.8">10</text>
<text x="139.5" y="90.8">100</text>
<text x="149.4" y="93.8">Frequency (Hz)</text>
<text x="156.6" y="90.8">1k</text>
<text x="172.4" y="90.8">10k</text>
<text x="188.1" y="90.8">100k</text>
<text x="74.9" y="110.4">100</text>
<text x="106.5" y="113">V</text>
<text x="121.1" y="113">= 3.3 V</text>
<text x="76.2" y="119.3">80</text>
<text x="76.2" y="114.9">90</text>
<text x="106.5" y="116.1">400mV, 800mV, 1.6V pins to GND</text>
<text x="106.5" y="119.1">50mV, 100mV, 200mV pins open</text>
<text x="76.2" y="123.8">70</text>
<text x="76.2" y="128.2">60</text>
<text x="71.9" y="137.9" transform="rotate(-90 71.9 137.9)">PSRR (dB)</text>
<text x="76.2" y="137.1">40</text>
<text x="76.2" y="132.6">50</text>
<text x="76.2" y="141.5">30</text>
<text x="89.4" y="142.8">V</text>
<text x="92.8" y="142.8">=3.6V, I</text>
<text x="104.8" y="142.8">=0.1A</text>
<text x="76.2" y="146">20</text>
<text x="89.4" y="145.7">V</text>
<text x="89.4" y="148.7">V</text>
<text x="92.8" y="145.7">=3.6V, I</text>
<text x="92.8" y="148.7">=3.8V, I</text>
<text x="104.8" y="145.7">=2A</text>
<text x="104.8" y="148.7">=0.1A</text>
<text x="76.2" y="150.4">10</text>
<text x="77.6" y="154.9">0</text>
<text x="89.4" y="151.7">V</text>
<text x="92.8" y="151.7">=3.8V, I</text>
<text x="104.8" y="151.7">=2A</text>
<text x="79.1" y="157">10</text>
<text x="89.4" y="157">100</text>
<text x="101.1" y="157">1k</text>
<text x="104.8" y="160.1">Frequency (Hz)</text>
<text x="111.3" y="157">10k</text>
<text x="121.6" y="157">100k</text>
<text x="133.5" y="157">1M</text>
<text x="143.7" y="157">10M</text>
<text x="134.2" y="263.6">Copyright © 2012–2013, Texas Instruments Incorporated</text>
</g>
<g font-size="2.1">
<text x="24.9" y="34.6">J</text>
<text x="42.7" y="34.6">IN</text>
<text x="50.6" y="34.6">OUT(TARGET)</text>
<text x="79" y="34.6">OUT</text>
<text x="100.4" y="34.6">(EN)</text>
<text x="110.6" y="34.6">IN</text>
<text x="116.8" y="34.6">IN</text>
<text x="135" y="34.6">OUT</text>
<text x="155.6" y="34.6">(SS)</text>
<text x="38.7" y="38.5">IN</text>
<text x="83.4" y="47.2">(</text>
<text x="91.2" y="47.2">)</text>
<text x="83.4" y="50.1">(</text>
<text x="83.4" y="53.1">(</text>
<text x="91.2" y="50.1">)</text>
<text x="91.2" y="53.1">)</text>
<text x="151.6" y="50.1">(</text>
<text x="159.4" y="50.1">)</text>
<text x="49.7" y="70.9">(</text>
<text x="57.6" y="70.9">)</text>
<text x="111.9" y="113.4">(</text>
<text x="119.7" y="113.4">)</text>
</g>
<g font-size="1.8">
<text x="79.6" y="47.2">OUT</text>
<text x="84.1" y="47.2">TARGET</text>
<text x="147.8" y="47.3">IN</text>
<text x="159.8" y="47.3">OUT</text>
<text x="79.6" y="50.1">OUT</text>
<text x="79.6" y="53.1">OUT</text>
<text x="84.1" y="50.1">TARGET</text>
<text x="84.1" y="53.1">TARGET</text>
<text x="147.8" y="50.1">OUT</text>
<text x="152.3" y="50.1">TARGET</text>
<text x="39.8" y="70.9">IN</text>
<text x="46" y="70.9">OUT</text>
<text x="50.4" y="70.9">TARGET</text>
<text x="135.8" y="71">SS</text>
<text x="150.8" y="71">OUT</text>
<text x="38.8" y="74">OUT</text>
<text x="135.8" y="74">SS</text>
<text x="135.8" y="77">SS</text>
<text x="150.8" y="74">OUT</text>
<text x="150.8" y="77">OUT</text>
<text x="58.3" y="79.9">RMS</text>
<text x="58.3" y="82.9">RMS</text>
<text x="135.8" y="79.9">SS</text>
<text x="135.8" y="82.9">SS</text>
<text x="150.8" y="79.9">OUT</text>
<text x="150.8" y="82.9">OUT</text>
<text x="58.3" y="85.8">RMS</text>
<text x="135.8" y="85.9">SS</text>
<text x="150.8" y="85.9">OUT</text>
<text x="108.1" y="113.4">OUT</text>
<text x="112.6" y="113.4">TARGET</text>
<text x="91.1" y="143.2">IN</text>
<text x="101.1" y="143.2">OUT</text>
<text x="91.1" y="146.2">IN</text>
<text x="91.1" y="149.1">IN</text>
<text x="101.1" y="146.2">OUT</text>
<text x="101.1" y="149.1">OUT</text>
<text x="91.1" y="152.1">IN</text>
<text x="101.1" y="152.1">OUT</text>
</g>
<g font-size="1.4">
<text x="101.2" y="94.8">G061</text>
<text x="190.5" y="94.8">G063</text>
<text x="145.9" y="161">G071</text>
</g>
</svg>
